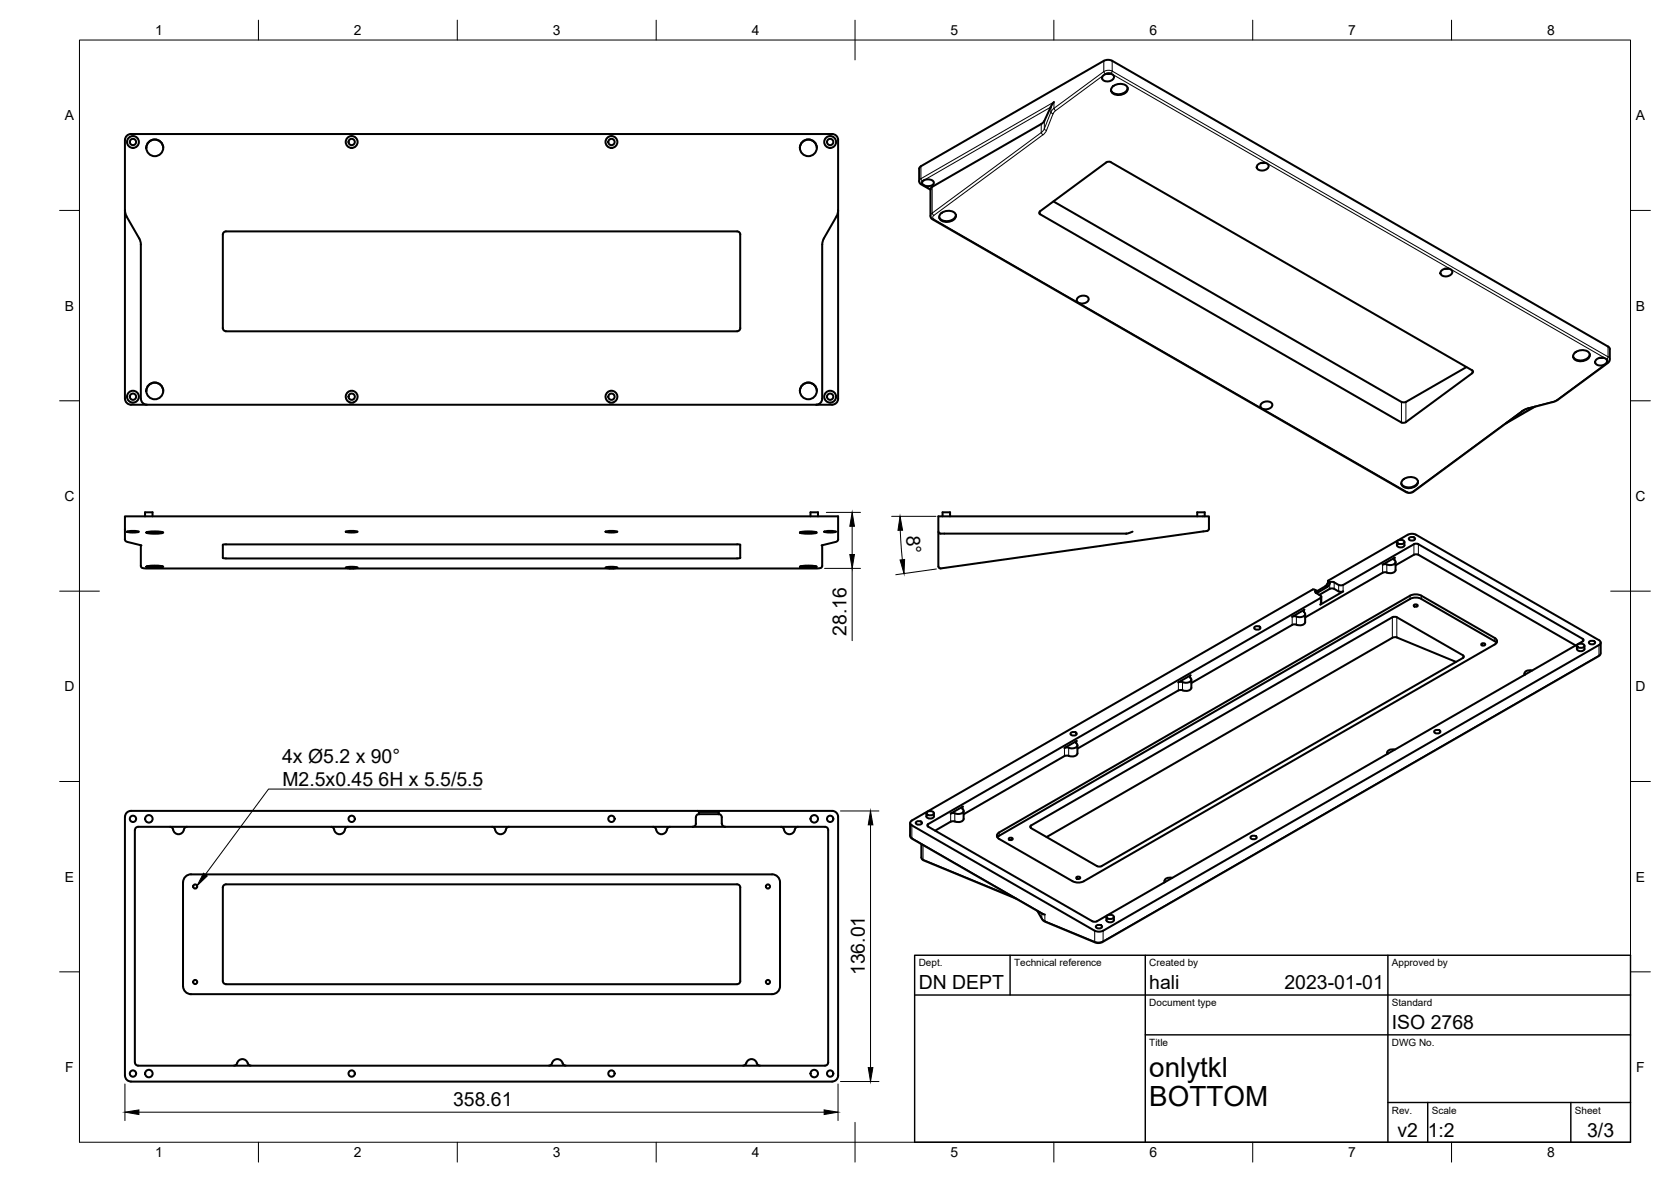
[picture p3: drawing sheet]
<svg xmlns="http://www.w3.org/2000/svg" width="420mm" height="297mm" viewBox="0 0 420 297" stroke-linecap="round" stroke-linejoin="round" font-family="sans-serif">
<!-- layer: Visible -->
<g fill="none" stroke="#000" stroke-width=".51">
<path d="M277.3 19.1a1.73 1.73 0 0 1 2.8 .2 1.66 1.66 0 0 1-1.4 1.1 1.66 1.66 0 0 1-1.6-.7zM279.2 18.5l-1 .1M31.7 34.3l.8-.5 .4-.1h176.3a1.49 1.49 0 0 1 1.5 1.5v65a1.49 1.49 0 0 1-1.5 1.5h-176.3a1.52 1.52 0 0 1-1.5-1.5v-65zM36.8 37.2a2.13 2.13 0 0 1 2.1-2.1 2.13 2.13 0 0 1 2.1 2.1M201.1 37.2a2.13 2.13 0 0 1 2.2-2.1 2.13 2.13 0 0 1 2.1 2.1M261.8 31.2l-27.4 15.7-.4 .6M265 25.6l-.7 1.1-1.7 3.7-.8 .7M279.6 21.9a2.62 2.62 0 0 1 3.9 .1 1.97 1.97 0 0 1-2.6 1.9 1.28 1.28 0 0 1-1.3-.6 1.28 1.28 0 0 1 0-1.4zM283.5 22.1a2.39 2.39 0 0 1-4.2 .6M31.4 52.9l.4 1.5 3.2 5.5 .4 1.1v39.2M185.3 58.2h-128.5a.79 .79 0 0 0-.8 .7v23.6M185.3 58.2a.79 .79 0 0 1 .8 .7v23.6"/>
<path d="M207.2 59.9l-.5 1.5v38.8a1.49 1.49 0 0 1-1.5 1.5M210.7 52.9l-.4 1.5-3.2 5.5M232 45.5a1.95 1.95 0 0 1 2.8 .3 1.29 1.29 0 0 1-1.7 1 .9 .9 0 0 1-1-.3 .9 .9 0 0 1-.1-1zM234 47.5h.1M234 47.5v6.9l.4 .7 119.5 68.7h.9l.6-.2 27.6-20.4 1.1-.5 6.6-1.7 .9-.5 12.7-9.3 .4-.7 .1-2.8-.5-.6-125-72-.9-.1-.8 .3-46 26.5-.5 .6 .1 3.5 .4 .4 2.4 1.4M236.4 53.8a2.62 2.62 0 0 1 3.9 .1 1.97 1.97 0 0 1-2.6 1.9 1.28 1.28 0 0 1-1.3-.6 1.28 1.28 0 0 1 0-1.4zM240.4 54a2.39 2.39 0 0 1-4.3 .6M264.9 50.6l87.5 50.4 .6 .1 .5-.1 15.2-8.7M278.1 40.8l-16.6 12.3-.2 .6 91.1 52.5 .6 .1 .5-.2 16.7-12.3 .2-.4-.2-.3M279.3 40.7l90.8 52.4M279.3 40.7l-.6-.1-.6 .2M316.2 41.5a1.73 1.73 0 0 1 2.8 .2 1.66 1.66 0 0 1-1.4 1.1 1.66 1.66 0 0 1-1.6-.7z"/>
<path d="M318.1 40.9l-1 .1M270.9 75.9a.98 .98 0 0 1 .8-1.5l.4-.1a1.13 1.13 0 0 1 1.6 1.1 1.82 1.82 0 0 1-2.7 .6l-.1-.1M362.4 68.1a1.73 1.73 0 0 1 2.8 .2 1.66 1.66 0 0 1-1.4 1.1 1.66 1.66 0 0 1-1.6-.7zM364.3 67.5h-1M36.8 98.3a2.13 2.13 0 0 1 2.1-2.1 2.13 2.13 0 0 1 2.1 2.1M56 82.4a.79 .79 0 0 0 .8 .8l128.5 .1M186.1 82.4a.79 .79 0 0 1-.8 .8M201.1 98.3a2.13 2.13 0 0 1 2.2-2.1 2.13 2.13 0 0 1 2.1 2.1M395.8 88.8a2.62 2.62 0 0 1 3.9 .1 1.97 1.97 0 0 1-2.6 1.9 1.28 1.28 0 0 1-1.3-.6 1.28 1.28 0 0 1 0-1.4zM399.7 89a2.39 2.39 0 0 1-4.2 .6M401.3 90.5a1.73 1.73 0 0 1 2.8 .2 1.66 1.66 0 0 1-1.4 1.1 1.66 1.66 0 0 1-1.6-.7zM403.2 89.9h-1"/>
<path d="M35.4 100.2a1.49 1.49 0 0 0 1.5 1.5M88 101.1a1.46 1.46 0 0 1-.6-2.4 1.46 1.46 0 0 1 2.4 .5 1.46 1.46 0 0 1-1.4 2l-.4-.1M153.3 101.1a1.46 1.46 0 0 1-.5-2.4 1.46 1.46 0 0 1 2.4 .5 1.46 1.46 0 0 1-1.5 2l-.4-.1M317.7 102.8h.9a1.16 1.16 0 0 0 1.2-1.4 1.68 1.68 0 0 0-2.9 .8l.3 .4 .5 .2M386 102.2l-7.4 4.2M31.9 133.6a5.6 5.6 0 0 1 3 0 5.6 5.6 0 0 1-3 0zM35.4 137v5.3l.4 .4 .9 .2h168.7l1-.2 .3-.4v-5.3M35.6 137.1l-3.7-.9-.4-.3-.1-6.1h179.3l-.1 6.1-.4 .3-3.6 .9M36.5 129.8v-1.1h1.9v1.1M36.8 133.8a8.1 8.1 0 0 1 4.2 0 8.1 8.1 0 0 1-4.2 0zM37 133.7l1.9 .2 1.9-.2M86.9 133.6a5.6 5.6 0 0 1 3 0 5.6 5.6 0 0 1-3 0z"/>
<path d="M152.3 133.6a5.6 5.6 0 0 1 2.9 0 5.6 5.6 0 0 1-2.9 0zM185.3 136.8h-128.5l-.8 .1v3.3M185.3 136.8l.8 .1v3.3M201.1 133.8a8.1 8.1 0 0 1 4.3 0 8.1 8.1 0 0 1-4.3 0zM201.3 133.7l2 .2 1.9-.2M203.8 129.8v-1.1h1.9v1.1M207.2 133.6a5.6 5.6 0 0 1 3 0 5.6 5.6 0 0 1-3 0zM236 133.6a1.12 1.12 0 0 0 1.4 .5h45.9M237 129.8v-1.1h1.9v1.1M284.8 133.6l-1.5 .5M301 129.8v-1.1h1.9v1.1M351.2 136.2l.1 .8a1.09 1.09 0 0 0 1.8 0v-.8"/>
<path d="M351.3 136l.9-.3a.68 .68 0 0 1 .9 .7l-.9 .3a.68 .68 0 0 1-.9-.7zM352.6 120.7a2.62 2.62 0 0 1 3.9 .1 1.97 1.97 0 0 1-2.6 1.9 1.28 1.28 0 0 1-1.3-.6 1.28 1.28 0 0 1 0-1.4zM354.3 135.2a.82 .82 0 0 1 .8-.3 .82 .82 0 0 1 .7 .7 .82 .82 0 0 1-.9 .3 .82 .82 0 0 1-.6-.7zM355.5 136.8l.6-.2 .5 .2M355.5 136.8l-17.8 10.2M356.1 134.4l45.9 26.5 .5 .4-.2 .6-.3 .2M356.1 134.4l-.9-.2-1.2 .2-20 11.5v.2l.4 .2M356.5 120.9a2.39 2.39 0 0 1-4.2 .6M356.6 136.8l41.3 23.7M36.8 142.4a8.1 8.1 0 0 1 4.2 0 8.1 8.1 0 0 1-4.2 0zM37 142.3l1.9 .2 1.9-.2M56 140.2l.8 .1"/>
<path d="M56.8 140.3h128.5M88 142.8l-1-.1a4.5 4.5 0 0 1 2.9 0l-1.9 .1M153.3 142.8l-1-.1a4.5 4.5 0 0 1 2.9 0l-1.9 .1M186.1 140.2l-.8 .1M201.1 142.4a8.1 8.1 0 0 1 4.3 0 8.1 8.1 0 0 1-4.3 0zM201.3 142.3l2 .2 1.9-.2M236 142.3a1.09 1.09 0 0 0 1.5 .4l65.6-9.2a.8 .8 0 0 0 .9-.6v-3.1h-68.1v12.6M315.4 157.6a.82 .82 0 0 1 .8-.3 .82 .82 0 0 1 .7 .7 .82 .82 0 0 1-.9 .3 .82 .82 0 0 1-.6-.7zM328 153.2l-3.1 1.8M328 153.2l-.2 .4a.81 .81 0 0 1 .3 1.1 .81 .81 0 0 1-1 .4l-1.7-.3-.5 .2M328.2 154.3v2.1M328.2 156.4a1.69 1.69 0 0 1-2.5 .5l-.8 .1-25.3 14.6"/>
<path d="M330.9 148.4l-.2 .4 1.5 1-.2 .5-98.6 56.8M330.9 148.4l-.8-.3-100.8 58.1M330.9 148.4v.2M330.9 148.6l.1 .2h.5M334 146.1l-.2 .7-.5 .5-2.4 1.4M334 146l-.3 .8-.5 .6M334.4 146.3l-.5 1-2.4 1.5M334.4 146.3l.8-.1 1.4 .8M336.6 148.6a2.22 2.22 0 0 0-2-.7l-2.9 1.6M336.6 147l.6 .1 .5-.1M336.6 148.6l.6 .1 .5-.1M337.7 148.6l-5.7 3.3 .2-.3v-1.6"/>
<path d="M347.6 143.9l-19.4 11.3M350.1 155.1l-91 52.5 .1 .5 16.6 9.6M350.1 155.1l.6-.1 .5 .1M350.7 140.2l-3.1 1.7M350.7 140.1l-.2 .4a.81 .81 0 0 1 .3 1.1 .81 .81 0 0 1-1 .4l-1.6-.2-.5 .1M350.9 142.1l4.6-2.7 .6-.1 .5 .1 39.6 22.8M350.9 141.2v2.1a1.69 1.69 0 0 1-2.5 .5l-.7 .1M351.2 155.1l16.7 9.6 .1 .5-91 52.5-.6 .1-.5-.1M354.5 150.5l-103.7 59.9M354.6 150.5l1.4-.3 1.4 .3M355.6 152l.5-.1 .4 .4-.7 .2-.3-.2zM357.4 150.5l18.4 10.6"/>
<path d="M296.3 173.5l-25.4 14.6M297.4 173.5h-1.1M297.4 171.4l-1.1 .1M297.4 171.4l1.1 .2a.81 .81 0 0 0 .9-.5 .81 .81 0 0 0-.3-1l.3-.4-3.1 1.8M299.6 170.8v2a1.58 1.58 0 0 1-2.2 .7M350.1 160.3l-87 50.1M351.2 160.2l14.9 6.1M351.2 160.2l-1.1 .1M372.6 161.7l.5-.1 .3 .4-.6 .2-.4-.2zM375.8 161.1l.5 .4M383.3 169.2v.4M385.3 168.5h-1.2a.72 .72 0 0 0-.7 1"/>
<path d="M396.5 162.3v.8a1.09 1.09 0 0 0 1.9 0v-.8M396.6 162.1l.9-.4a.68 .68 0 0 1 .8 .8l-.8 .3a.68 .68 0 0 1-.9-.7zM397.9 161.2l-122.3 70.4-.9-.1-41.3-23.8-.2-.3 .2-.3M398 160.5l.2 .4-.2 .3M399.6 161.3a.82 .82 0 0 1 .8-.3 .82 .82 0 0 1 .6 .6 .82 .82 0 0 1-.8 .4 .82 .82 0 0 1-.6-.7zM402 162.1l-124.6 71.8M402.5 161.5v2.7l-.5 .7-124.9 71.9-.7 .2-.9-.1-12.8-5.3-.6-.5-1.3-2.2M269.2 184.2a.82 .82 0 0 1 .9-.3 .82 .82 0 0 1 .6 .7 .82 .82 0 0 1-.9 .3 .82 .82 0 0 1-.6-.7zM270.7 186.2l-3 1.8 .5-.2a2.6 2.6 0 0 0 2.6-.2l.1-.5-.3-.3M270.7 186.2l-.2 .4 .1 .2M270.9 187.3v2a1.71 1.71 0 0 1-2.4 .6l-.8 .1-25.4 14.6M348.8 189.1v.4"/>
<path d="M350.7 188.4h-1.2a.71 .71 0 0 0-.6 1M360.7 183.7a.82 .82 0 0 1 .8-.3 .82 .82 0 0 1 .6 .6 .82 .82 0 0 1-.8 .4 .82 .82 0 0 1-.6-.7zM31.7 204.4l.8-.5 .4-.1h176.3a1.49 1.49 0 0 1 1.5 1.5v65a1.52 1.52 0 0 1-1.5 1.5h-176.3a1.52 1.52 0 0 1-1.5-1.5v-65zM33.9 208.6v58.4M33.9 208.6a.79 .79 0 0 1 .8-.8h172.7a.79 .79 0 0 1 .8 .8v58.4M42.7 207.8a.79 .79 0 0 1 .8 .7M47 207.8a.99 .99 0 0 0-.9 1 1.37 1.37 0 0 1-1.4 .8 1.37 1.37 0 0 1-1.2-1.1M48 219.7h146.1M48 219.7a2.04 2.04 0 0 0-2 2v26.1a2 2 0 0 0 2 2h146.1a2 2 0 0 0 2-2v-26.1a2 2 0 0 0-2-2M83.2 207.8a.79 .79 0 0 1 .8 .7M87.5 207.8a.97 .97 0 0 0-.9 1 1.37 1.37 0 0 1-1.4 .8 1.37 1.37 0 0 1-1.2-1.1M123.7 207.8l.7 .4a1.46 1.46 0 0 0 1.4 1.4 1.46 1.46 0 0 0 1.5-1.4l.7-.4"/>
<path d="M164.2 207.8a.79 .79 0 0 1 .8 .7M168.5 207.8a.99 .99 0 0 0-.9 1 1.37 1.37 0 0 1-1.5 .8 1.37 1.37 0 0 1-1.1-1.1M175 205.4v1.6M175 207a.79 .79 0 0 1-.8 .8M175.5 203.8l.2 .2v.6M175.7 204h5M175.7 204.6h.1M175.7 204.6a.79 .79 0 0 0-.7 .8M175.8 204.6h4.9M180.7 204.6a.79 .79 0 0 1 .8 .8v1.6M181 203.8l-.3 .2v.6M181.5 207a.79 .79 0 0 0 .8 .8"/>
<path d="M196.3 207.8l.7 .4a1.46 1.46 0 0 0 1.5 1.4 1.46 1.46 0 0 0 1.5-1.4l.6-.4M228.8 206.8v3.2l.4 .7 33 19 .5 .1M229.3 207.4l46 26.5 .8 .2 1.3-.2M229.3 206.2l-.4 .5 .1 .5 .3 .2M230.3 206.6a.82 .82 0 0 1 .9-.3 .82 .82 0 0 1 .6 .7 .82 .82 0 0 1-.9 .3 .82 .82 0 0 1-.6-.7zM231.7 212.1v3.5l.5 .6 23.2 9.6M232.9 204.4v.8M233 204.2l.9-.4a.68 .68 0 0 1 .9 .8l-.9 .3a.68 .68 0 0 1-.9-.7zM234.8 204.4v.8a1.09 1.09 0 0 1-1.9 0M242.1 202.7l-3.1 1.8M242.1 202.7l-.2 .4a.81 .81 0 0 1 .3 1 .81 .81 0 0 1-1 .4l-1.6-.2-.5 .1M242.3 203.8v2a1.71 1.71 0 0 1-2.5 .6l-.7 .1-4 2.3"/>
<path d="M250.9 209.5l104.1-60 1.5-.1 .9 .3 18.4 10.6a.86 .86 0 0 1 .6 .8 .86 .86 0 0 1-.6 .9l-103.7 59.6-1.5 .2-.9-.3-18.5-10.7a.83 .83 0 0 1-.3-1.3zM253.8 210.6l.5-.1 .3 .4-.6 .2-.4-.2zM314.5 210.3a.82 .82 0 0 1 .8-.3 .82 .82 0 0 1 .6 .6 .82 .82 0 0 1-.8 .3 .82 .82 0 0 1-.6-.6zM185.3 222.2h-128.5a.79 .79 0 0 0-.8 .8v23.5a.79 .79 0 0 0 .8 .8M185.3 222.2a.76 .76 0 0 1 .8 .8v23.5a.79 .79 0 0 1-.8 .8M270.7 220.4l.5-.1 .4 .4-.6 .2-.4-.2zM275.6 232.7a.82 .82 0 0 1 .8-.3 .82 .82 0 0 1 .7 .6 .82 .82 0 0 1-.9 .4 .82 .82 0 0 1-.6-.7zM278.2 230.4v.8a1.09 1.09 0 0 0 1.9 0v-.8M278.3 230.2l.8-.3a.68 .68 0 0 1 .9 .7l-.9 .4a.68 .68 0 0 1-.8-.8zM292.8 221.3v.4M294.7 220.6h-1.1a.72 .72 0 0 0-.7 1.1M56.8 247.3h128.5"/>
<path d="M33.9 267a.83 .83 0 0 0 .8 .8h172.7a.79 .79 0 0 0 .8-.8M59.6 267.2l-.3 .4-.4 .2M59.6 267.2a1.37 1.37 0 0 1 1.3-1 1.37 1.37 0 0 1 1.4 1M62.3 267.2l.3 .4 .5 .2M138.8 267.2l-.3 .4-.5 .2M138.8 267.2a1.37 1.37 0 0 1 1.3-1 1.37 1.37 0 0 1 1.4 1M141.5 267.2l.3 .4 .5 .2M187.6 267.2l-.3 .4-.5 .2M187.6 267.2a1.37 1.37 0 0 1 1.4-1 1.37 1.37 0 0 1 1.3 1M190.3 267.2l.3 .4 .5 .2"/>
<circle cx="33.4" cy="35.7" r=".79"/>
<circle cx="33.4" cy="35.7" r="1.49"/>
<circle cx="38.9" cy="37.1" r="2.12"/>
<circle cx="88.4" cy="35.7" r=".79"/>
<circle cx="88.4" cy="35.7" r="1.49"/>
<circle cx="153.7" cy="35.7" r=".79"/>
<circle cx="153.7" cy="35.7" r="1.49"/>
<circle cx="203.2" cy="37.1" r="2.12"/>
<circle cx="208.7" cy="35.7" r=".79"/>
<circle cx="208.7" cy="35.7" r="1.49"/>
<circle cx="33.4" cy="99.7" r=".79"/>
<circle cx="33.4" cy="99.7" r="1.49"/>
<circle cx="38.9" cy="98.2" r="2.12"/>
<circle cx="88.4" cy="99.7" r=".79"/>
<circle cx="153.7" cy="99.7" r=".79"/>
<circle cx="203.2" cy="98.2" r="2.12"/>
<circle cx="208.7" cy="99.7" r=".79"/>
<circle cx="208.7" cy="99.7" r="1.49"/>
<circle cx="33.4" cy="205.8" r=".79"/>
<circle cx="37.4" cy="205.8" r=".94"/>
<circle cx="88.4" cy="205.8" r=".79"/>
<circle cx="153.7" cy="205.8" r=".79"/>
<circle cx="204.7" cy="205.8" r=".94"/>
<circle cx="208.7" cy="205.8" r=".79"/>
<circle cx="49.1" cy="222.8" r=".52"/>
<circle cx="193.1" cy="222.8" r=".52"/>
<circle cx="49.1" cy="246.8" r=".52"/>
<circle cx="193.1" cy="246.8" r=".52"/>
<circle cx="33.4" cy="269.8" r=".79"/>
<circle cx="37.4" cy="269.8" r=".94"/>
<circle cx="88.4" cy="269.8" r=".79"/>
<circle cx="153.7" cy="269.8" r=".79"/>
<circle cx="204.7" cy="269.8" r=".94"/>
<circle cx="208.7" cy="269.8" r=".79"/>
</g>
<!-- layer: Visible Narrow -->
<g fill="none" stroke="#000" stroke-width=".25">
<path d="M277.5 18l.4 .6M277.5 18l-12.5 9.2M277.5 15.3v2.7M279.3 18.5l124.7 71.8M279.7 17.9l124.6 71.8M279.7 15.3v2.6M279.7 17.9l-.3 .5a1.55 1.55 0 0 0-1.9 .5l-12.1 8.9M279.7 17.9l-.9-.2-1.3 .3M261.8 33.3l-27.4 20.3M261.8 31.2v2.1M262.2 33.9l-27.4 20.3M263.1 32.8l-.5-.5-.8 1"/>
<path d="M264.2 26.9l-32.3 18.6-.3-.6M264.2 28.2l-1.6 4.1v-1.9M264.2 26.8v1.4M264.3 28.1l.5 .5M264.8 28.6l-1.8 4.5-.8 .8-.4-.6M265 27.2v-1.6l-33.4 19.3M265 27.2l.4 .6M265 27.2l-.7 .9M265.4 27.8l-.6 .8M231.6 41.8v3.1M231.6 44.9l-.5 .6M231.7 46.3h.2l2.1 1.2"/>
<path d="M231.9 45.5l-.3 .4 .3 .4M234.4 47v6.6M234.4 53.6l.4 .5M234.4 53.6l-.4 .6M234.8 55.1l36.1 20.8M234.8 55.1h-.3M234.8 54.1l-.3 .5 .3 .5M261.5 53.1v.7M271.5 76.2l45.6 26.3M370.1 93.1v.7M404 91.2h.3M404 90.2l.3 .5-.3 .5"/>
<path d="M404 91.2l-12.5 9.2M404.3 87.1v2.6M404.3 89.7l-.3 .5M404.3 89.7l.5 .6M317.7 102.8l36.1 20.8M352.4 101v5.2M353.5 101v5.1M382.7 103.3l-27.5 20.2M384.2 102.5l-1.6 .7 .3 .1M384.2 102.5l.1 .1M385.4 102.3l-5.7 3.3M390.4 100.9l.1 .1"/>
<path d="M391.8 100.4l-7.6 2.1M353.8 123.6l-.3 .1M355.5 123.5h-.3a1.4 1.4 0 0 1-1.4 .1M355.5 136.8v2.6M356.6 136.8v2.6M324.9 155v2M326 154.9v2.1M328 153.2v.7M330.9 148.6v.4M331.1 148.6l.4 .2M332 150.3v1.6M333.3 147.3l.4 .2"/>
<path d="M334 146.2l.4 .2M334.3 146.6v1.4M335.5 146.4v1.6M336.6 147v1.6M337.7 147v1.6M347.6 141.9v2M348.7 141.8v2.1M350.1 155.1v5.2M350.7 140.2v.6M351.2 155.1v5.1M354.5 149.7v.8M357.4 149.7v.8"/>
<path d="M296.3 171.5v2M297.3 171.4v2.1M299.3 169.7v.7M367.9 164.7v.6M375.8 160.3v.8M397.9 160.5v.7M402 164.7l-124.6 71.8M402 162.1v2.6M402 164.7l-.1 .2M402.5 164.1l-.4 .6M267.7 188v2M268.7 187.9v2.1"/>
<path d="M270.7 186.2v.7M228.9 209.9l.5 .9M229.3 207.4v3.2l33.4 19.2v1.6l12.6 5.2M231.7 215.4l.4 .6M232.1 212.4v3.6l22.1 9.1M232.1 215.9l.2 .3M233.4 207.1v.6M239 204.5v2M240.1 204.4v2M242.1 202.7v.7M251.2 209.2v.8M259.2 207.5v.6"/>
<path d="M260.9 229l1.1 1.8M262 229.6v1.2M262 230.8l.9 .9M262 230.8v.2M275.2 236.6l.2 .2M275.3 233.9v2.7M277.4 233.9v2.6M277.4 236.5l-.1 .2M277.4 236.5l-1.3 .3-.8-.2"/>
</g>
<!-- layer: Border -->
<g fill="none" stroke="#000" stroke-width=".25">
<path d="M20 10.1h390v276.9h-390zM65 5.1v5M115 5.1v5M165 5.1v5M215 5.1v10M265 5.1v5M315 5.1v5M365 5.1v5M15 52.9h5M410 52.9h5M15 100.7h5M410 100.7h5"/>
<path d="M15 148.6h10M405 148.6h10M15 196.4h5M410 196.4h5M15 244.2h5M410 244.2h5M65 287v5M115 287v5M165 287v5M215 282.1v9.9M265 287v5M315 287v5"/>
<path d="M365 287v5"/>
</g>
<!-- layer: TitleBlock -->
<path d="M230 240.1h180v46.9h-180zM230 250h180M254 240.1v9.9M288 240.1v46.9M349 240.1v46.9M288 260.1h122M349 277.1h61M359 277.1v9.9M395 277.1v9.9" fill="none" stroke="#000" stroke-width=".36"/>
<!-- layer: FD_Dimensions -->
<g fill="none" stroke="#000" stroke-width=".25">
<path d="M207.8 128.8h8.6M214.3 132.3v7M224.2 129.8h11.2M226.4 133.3l.5 7.4M207.3 142.8h9.1M214.3 142.8v18.2M235.5 143l-10.3 1.4M211.3 203.8h9.7M218.9 207.3v61M31.4 272.4v9.2M34.9 279.5h172.3M210.7 272.4v9.2"/>
<path d="M211.3 271.8h9.7"/>
</g>
<path d="M214.3 128.8l.5 3.5h-1.1zM213.7 139.3h1.1l-.5 3.5zM226.3 129.8l.6 3.5h-1.1zM226.3 140.7l1.2-.1-.2 3.5zM218.9 203.8l.6 3.5h-1.2zM31.4 279.5l3.5-.6v1.2zM207.2 278.9l3.5 .6-3.5 .6zM218.3 268.3h1.2l-.6 3.5z" fill="#000" stroke="#000" stroke-width=".25"/>
<!-- layer: Hole Notes -->
<path d="M51.2 219.4l.9 .7-2.5 2.5z" fill="#000" stroke="#000" stroke-width=".25"/>
<path d="M121 198.3h-53.5l-15.9 21.5" fill="none" stroke="#000" stroke-width=".25"/>
<g font-size="7">
<text x="289" y="270.6">onlytkl</text>
<text x="289" y="278.1">BOTTOM</text>
</g>
<g font-size="4.9">
<text x="227.9" y="134.6" transform="rotate(86 227.9 134.6)">8°</text>
<text x="212.8" y="159.8" transform="rotate(-90 212.8 159.8)">28.16</text>
<text x="71" y="191.7">4x Ø5.2 x 90°</text>
<text x="71" y="197.6">M2.5x0.45</text>
<text x="95.2" y="197.6">6H x 5.5/5.5</text>
<text x="217.4" y="245.1" transform="rotate(-90 217.4 245.1)">136.01</text>
<text x="231" y="248.5">DN DEPT</text>
<text x="289" y="248.5">hali</text>
<text x="323" y="248.5">2023-01-01</text>
<text x="350" y="258.6">ISO 2768</text>
<text x="113.9" y="278">358.61</text>
<text x="351.4" y="285.7">v2</text>
<text x="359" y="285.7">1:2</text>
<text x="399.1" y="285.7">3/3</text>
</g>
<g font-size="3.5">
<text x="39" y="8.8">1</text>
<text x="89" y="8.8">2</text>
<text x="139" y="8.8">3</text>
<text x="189" y="8.8">4</text>
<text x="239" y="8.8">5</text>
<text x="289" y="8.8">6</text>
<text x="339" y="8.8">7</text>
<text x="389" y="8.8">8</text>
<text x="16.3" y="30.2">A</text>
<text x="411.3" y="30.2">A</text>
<text x="16.3" y="78">B</text>
<text x="411.3" y="78">B</text>
<text x="16.2" y="125.9">C</text>
<text x="411.2" y="125.9">C</text>
<text x="16.2" y="173.7">D</text>
<text x="411.2" y="173.7">D</text>
<text x="16.3" y="221.6">E</text>
<text x="411.3" y="221.6">E</text>
<text x="16.4" y="269.4">F</text>
<text x="411.4" y="269.4">F</text>
<text x="39" y="290.8">1</text>
<text x="89" y="290.8">2</text>
<text x="139" y="290.8">3</text>
<text x="189" y="290.8">4</text>
<text x="239" y="290.8">5</text>
<text x="289" y="290.8">6</text>
<text x="339" y="290.8">7</text>
<text x="389" y="290.8">8</text>
</g>
<g font-size="2.5">
<text x="231" y="242.9">Dept.</text>
<text x="255" y="242.9">Technical reference</text>
<text x="289" y="242.9">Created by</text>
<text x="350" y="242.9">Approved by</text>
<text x="289" y="252.8">Document type</text>
<text x="350" y="252.8">Standard</text>
<text x="289" y="262.9">Title</text>
<text x="350" y="262.9">DWG No.</text>
<text x="350" y="279.9">Rev.</text>
<text x="360" y="279.9">Scale</text>
<text x="396" y="279.9">Sheet</text>
</g>
</svg>
